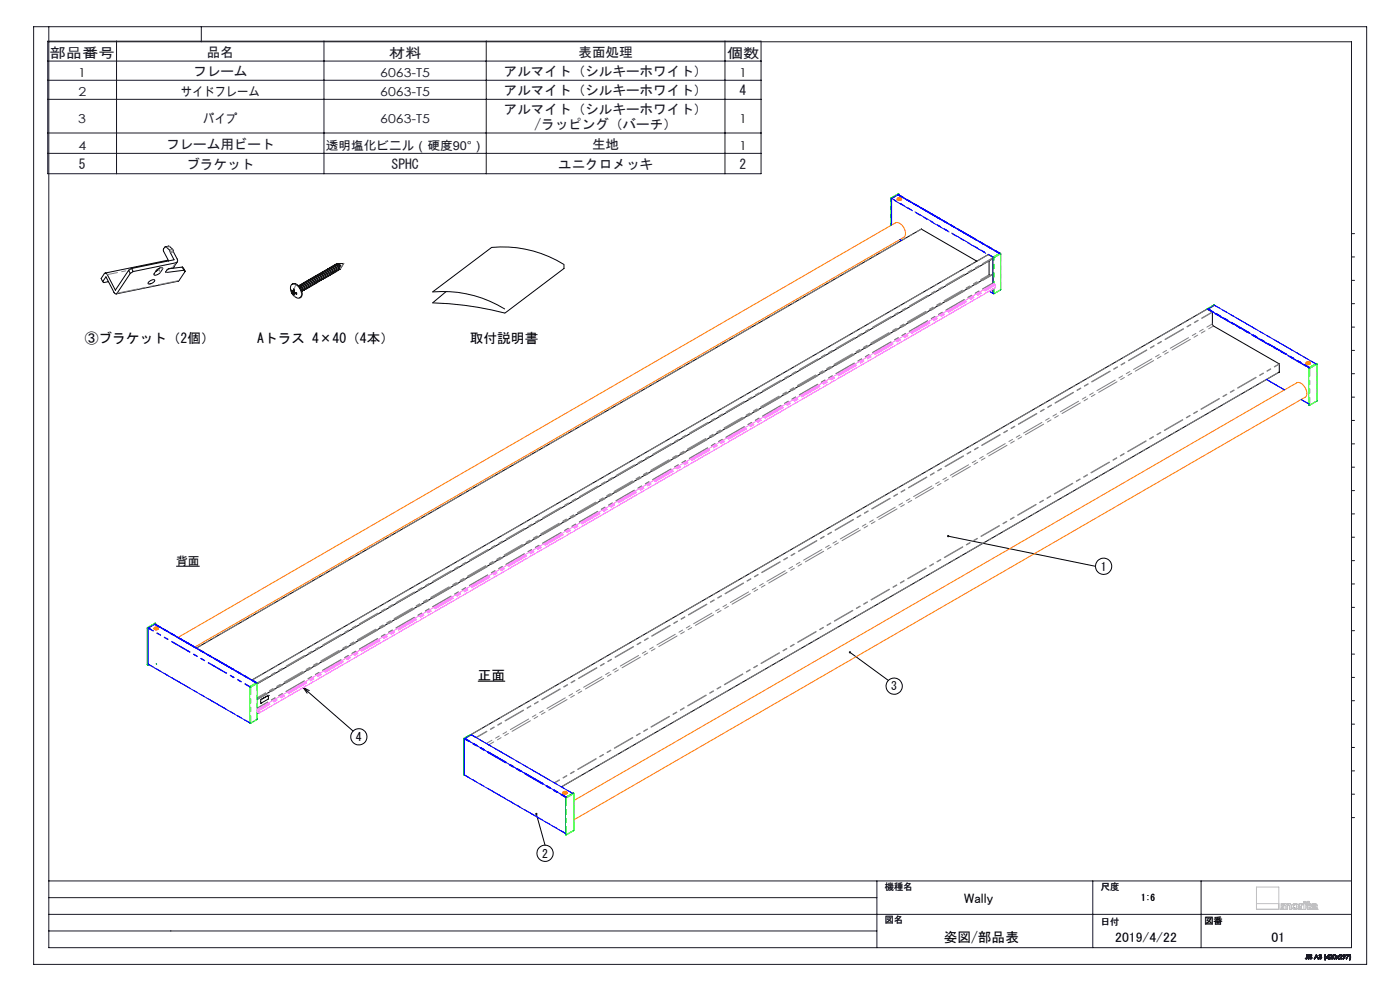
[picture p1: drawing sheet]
<svg xmlns="http://www.w3.org/2000/svg" width="420mm" height="297mm" viewBox="0 0 420 297" stroke-linecap="round" stroke-linejoin="round" font-family="sans-serif">
<g fill="none" stroke="#000" stroke-width=".3">
<path d="M49.6 74l1.1-.2 1.1 1 1.4 3-.1 .8-13.1 2.8M50.6 78.2l-.5-.2-18.6 3.8M50.6 78.2l-1.6-3.1v-.3l.6-.8 1.3 1 1.3 2.9-12.7 2.6M53.2 78.5l-1.2 1.6-1.6 .5-.7 1 5.5-.6M99.8 79.8a1.02 1.02 0 0 1 1.1 .3 1.02 1.02 0 0 1 0 1.2M99.9 79.8a1.01 1.01 0 0 1 1.3 .1 1.01 1.01 0 0 1 .2 1.2M100.3 79.5a1.02 1.02 0 0 1 1.2 .3 1.02 1.02 0 0 1 0 1.2M100.5 79.4a.73 .73 0 0 1 .7-.3 .73 .73 0 0 1 .6 .5M100.9 79.1h.7l.4 .4M101 79.2l.4-.2 .6 .5M101.3 79l1.8-.1-1 1.7M101.8 79.6l.3 1-.4 .2"/>
<path d="M102 79.5l.1 .6-.3-.5M293.1 78.3l-16.7-9.7-217.5 125.6M296.5 76.3l-220.9 127.5 1.6 .9v.2M296.5 76.3h.1M296.5 76.3l1.5 .9 .1 .2M296.7 78.2v4.2l.3 .2M298.1 77.4h.1M298 77.4l-220.8 127.5M30.8 84.4l.4 .3 1.3-.3M38.6 81l-4 6-2.5-4.8-.3-.3-.5 .1-1 1.5 .5 .9M38.6 81l.5 .9M39.1 81.9l-4.2 6.2-.6-.4-2.5-4.7-1 1.4"/>
<path d="M39.5 80.5l-.9 .5M39.5 80.5l.5 .9M40 81.4l-.9 .5M44.7 84.5a1.19 1.19 0 0 1 1.7-.4 1.61 1.61 0 0 1-2 .8zM47 81a1.24 1.24 0 0 1 1.8-.5l-.7 1.1a1.51 1.51 0 0 1-2 .7zM47.8 80.4l-.3 .5-.8 .5M51.7 80.3l.1 .1M54.7 80l.5 1M54.7 80l-4.2 .6M54.7 80l.9 1.3M55.2 81l.4 .3M55.6 81.3l-2.1 3-18.6 3.8"/>
<path d="M87.1 86.2a1.1 1.1 0 0 1 .8-1.1 1.1 1.1 0 0 1 1.3 .5 2.54 2.54 0 0 1 .7 3.7 2.84 2.84 0 0 1-2.8-3.1M87.5 87.3v-.3l.4 .4M87.5 87.3l.4 .4M87.6 85.2a2.32 2.32 0 0 1 2.9 2.1 1.48 1.48 0 0 1-.5 1.9M87.7 87.2l-.2 .1M87.9 87.4l.2-.8 .3 .2-.1 .8M87.9 87.7l.2 .6M88.1 87.3l.2 .1M88.3 87.9l.1 .6-.3-.2M88.3 87.6l.7 .2v.4l-.7-.3M88.3 87.6l-.4 .1M88.3 87.2l-.4 .2"/>
<path d="M88.3 88.2l-.2 .1M88.4 87.6v.2M88.6 87.7l-.3 .2M89.7 85.7a1.06 1.06 0 0 1 1.3-.1 1.06 1.06 0 0 1 .4 1.2l-.5 .2M90 86.2l.5 .9M90.1 85.3a1.04 1.04 0 0 1 1.2 .4 1.04 1.04 0 0 1 0 1.2M90.3 85.3a1 1 0 0 1 1.3 .1 1 1 0 0 1 .1 1.3h-.2M90.7 85a1.02 1.02 0 0 1 1.1 .4 1.02 1.02 0 0 1 .1 1.2M90.7 87.2a1.02 1.02 0 0 0 .1-1.2 1.02 1.02 0 0 0-1.2-.3 1.16 1.16 0 0 1 1 1.6h-.1M90.9 85a1.01 1.01 0 0 1 1.2 .1 1.01 1.01 0 0 1 .2 1.3h-.3M91.3 84.7a1.09 1.09 0 0 1 1.3 1.3M91.4 84.7a1.05 1.05 0 0 1 1.3 0 1.05 1.05 0 0 1 .4 1.1l-.5 .2"/>
<path d="M91.8 84.3a1.04 1.04 0 0 1 1.2 .4 1.04 1.04 0 0 1 0 1.2M92 84.3a1.04 1.04 0 0 1 1.3 0 1.04 1.04 0 0 1 .3 1.2l-.4 .2M92.6 86l-.2 .3M92.6 83.9v.1M92.7 83.9a1.04 1.04 0 0 1 1.2 .3 1.04 1.04 0 0 1 .1 1.2h-.3M92.7 84h-.3M92.7 84a1.01 1.01 0 0 1 1 .5 1.01 1.01 0 0 1-.1 1.1M93.1 83.7a1.05 1.05 0 0 1 1.3 0 1.05 1.05 0 0 1 .4 1.1l-.5 .3M93.3 83.7a.99 .99 0 0 1 .9 .5 .99 .99 0 0 1 0 1.1M93.3 83.6l-.3 .1M93.5 83.4a1.09 1.09 0 0 1 1.4 1.3M93.7 83.4a1.05 1.05 0 0 1 1.2 0 1.05 1.05 0 0 1 .4 1.1l-.4 .2"/>
<path d="M94.1 83a1.05 1.05 0 0 1 1.2 .4 1.05 1.05 0 0 1 0 1.2M94.3 83a1.04 1.04 0 0 1 1.2 0 1.04 1.04 0 0 1 .4 1.2l-.5 .2M94.7 82.7a1.04 1.04 0 0 1 1.1 .4 1.04 1.04 0 0 1 0 1.2M94.8 82.7a1.01 1.01 0 0 1 1.3 .1 1.01 1.01 0 0 1 .1 1.3h-.2M94.9 84.7l-.2 .2M95.2 82.4a1.03 1.03 0 0 1 1.2 .3 1.03 1.03 0 0 1 0 1.3M95.4 82.4a1.05 1.05 0 0 1 1.2 0 1.05 1.05 0 0 1 .4 1.1l-.4 .3M95.8 82.1a1.03 1.03 0 0 1 1.2 .3 1.03 1.03 0 0 1 0 1.2M96 82.1a1.05 1.05 0 0 1 1.2 0 1.05 1.05 0 0 1 .4 1.1l-.5 .2M96.3 81.7a1.04 1.04 0 0 1 1.2 .4 1.04 1.04 0 0 1 0 1.2M96.5 81.7a1.04 1.04 0 0 1 1.3 0 1.04 1.04 0 0 1 .3 1.2l-.4 .2M96.9 81.4a1.04 1.04 0 0 1 1.2 .4 1.04 1.04 0 0 1 0 1.2"/>
<path d="M97.1 81.4a1.03 1.03 0 0 1 1.2 .1 1.03 1.03 0 0 1 .2 1.3h-.3M97.6 81.1a1.05 1.05 0 0 1 1.3 0 1.05 1.05 0 0 1 .4 1.1l-.5 .3M97.8 81.1a.99 .99 0 0 1 1 .5 .99 .99 0 0 1-.1 1.1M97.8 81l-.3 .1M98 80.8a1.03 1.03 0 0 1 1.2 .3 1.03 1.03 0 0 1 0 1.2M98.2 80.7a1.01 1.01 0 0 1 1.3 .1 1.01 1.01 0 0 1 .2 1.3h-.3M98.6 80.4a1.04 1.04 0 0 1 1.2 .4 1.04 1.04 0 0 1 0 1.2M98.8 80.4a1 1 0 0 1 1.3 .1 1 1 0 0 1 .1 1.3h-.3M99.2 80.1a1.04 1.04 0 0 1 1.2 .4 1.04 1.04 0 0 1 0 1.2M99.3 80.1a1.02 1.02 0 0 1 1.3 .1 1.02 1.02 0 0 1 .2 1.3h-.3M101.4 81.1l-.3 .1M102.1 80.6h.1"/>
<path d="M102.1 80.6l-.1 .1M133.8 87.4l-4 3.4a96.4 96.4 0 0 1 21.7 3l17.7-13.3v-1.2a34.8 34.8 0 0 0-21.7-5.1l-17.7 13.3a35.5 35.5 0 0 1 21.7 5.1M297.7 82.2h.1M297.7 82.2l-220.5 127.3M297.8 82.2l.1 2.6 .3 .3M297.8 82.2h.1M52.9 169.7h7M284.4 160.7l44.2 9M255 195.5l11.5 8.4M77.2 204.9h.1M77.2 212.4l.1 .4M77.2 212.8l.1 .1"/>
<path d="M77.2 213h.1M77.2 213.5l.3 .2M77.2 213.1l.3 .5M77.3 212.9h.1M77.3 212.8v.1M77.5 213.6h.1M77.5 213.7h.1M77.5 213.6v.1M77.6 213.6l-.1 .1M78.2 210.7h.1M80.4 208.5v1l-2.2 1.2M80.4 208.5l-2.2 1.2v1"/>
<path d="M80.5 208.4h.1M80.5 208.4l-.1 .1M90.9 206.1l15 13M90.9 206.1l1.9 .9M90.9 206.1l1.2 1.6M143.3 204.2h8.3M141.3 220.2h.1M141.3 220.2l220.8-127.6 1.6 1v3.6l.4 .5 19.7 11.4v2.4l-215.4 124.3M141.3 220.2l1.5 .8M160.9 243.9l2.6 9.4M388.1 272h.1"/>
<circle cx="331.1" cy="169.7" r="2.45"/>
<circle cx="268.3" cy="205.7" r="2.44"/>
<circle cx="107.7" cy="220.8" r="2.42"/>
<circle cx="163.5" cy="255.7" r="2.44"/>
</g>
<g fill="none" stroke="#191924" stroke-width=".3">
<path d="M10.1 8h399.9v281h-399.9zM14.3 12.3h214v39.8h-214zM14.3 18.3h214M14.6 8v276h390.8v-271.5h-390.8M35 12.3v39.8M60.4 8v4.5M97.2 12.3v39.8M145.9 12.3v39.8M217.5 12.3v39.8M14.3 24.1h214M14.3 29.8h214M14.3 39.9h214"/>
<path d="M14.3 46h214M405.4 70h1M405.4 77h1M405.4 84h1M405.4 91h1M405.4 98h1M405.4 105h1M405.4 112h1M405.4 119h1M405.4 126h1M405.4 133h1M405.4 140h1"/>
<path d="M405.4 147h1M405.4 154h1M405.4 161h1M405.4 168h1M405.4 175h1M405.4 182h1M405.4 189h1M405.4 196h1M405.4 203h1M405.4 210h1M405.4 217h1M405.4 224h1"/>
<path d="M405.4 231h1M405.4 238h1M405.4 245h1M14.6 279h248.5M14.6 274h390.8M14.6 269h248.5M14.6 264h390.8M263.1 264v20M327.8 264v20M360.3 264v20M391.7 287.2l-.1 .1M392.1 286.9l-.2 .4-.2-.1"/>
<path d="M392.1 286.9l-.1 .4-.3-.1M392.1 286.9v-.8l.1 .8M392.2 286.9v.4h-.6M392.2 286.9l-.2 .5-.4-.1M392.5 286.1l.2 1.3zM392.9 287.1h-.1M393.5 286.4l-.4-.1 .5 .9-.4 .2-.4-.3M393.5 286.4l-.4-.2 .1 .4a.41 .41 0 0 1 .3 .6 .41 .41 0 0 1-.7-.1M393.6 286.3l-.5-.2-.2 .2 .6 .8-.4 .2-.2-.2M393.6 286.3l-.6-.1-.1 .3 .6 .6-.3 .2-.3-.2M393.6 286.3l-.1 .1M394.9 286.1l.6 1.3-.3-.5h-.6l-.3 .5z"/>
<path d="M394.9 286.4l.2 .4h-.4zM395.6 287h.2M395.7 286.4l.5-.3 .3 .8-.4 .5-.4-.1-.1-.3M395.7 286.4l.3-.3a.32 .32 0 0 1 .4 .1 .32 .32 0 0 1-.1 .5 .42 .42 0 0 1 0 .7 .42 .42 0 0 1-.7-.4M395.7 286.4h.1M395.8 286.4l.3-.2 .2 .1-.3 .3M395.8 286.4l.2-.2 .3 .1-.3 .3M396 286.7l.3 .1v.4l-.3 .1-.2-.3M396 286.7h.1a.3 .3 0 0 1 .3 .4 .3 .3 0 0 1-.3 .2 .3 .3 0 0 1-.3-.3M396 286.6v.1M397.5 287.7h.1M397.5 286.1l-.2 .7 .2 .9"/>
<path d="M397.5 286.1l-.2 .6 .2 1M397.5 286.1h.2M397.7 286.1l-.2 .6 .1 1M398.5 286.4v.5h-.4zM398.6 286.1h.1M398.6 286.1l.1 1-.2 .3v-.3h-.7zM398.9 286.5l.2-.4 .5 .1 .1 .3-.2 .4M398.9 286.5a.42 .42 0 0 1 .6-.3 .42 .42 0 0 1 0 .7M398.9 286.5h.1M399 286.5l.2-.3h.3l.1 .3-.3 .3M399 286.5a.3 .3 0 0 1 .4-.3 .3 .3 0 0 1 .1 .5l-.2 .1M399.3 286.8l-.4 .6h.8l-.6-.1 .4-.4"/>
<path d="M400 286.2h.6v1.1a.61 .61 0 0 1-.8-.3 .61 .61 0 0 1 .2-.8zM401.8 286.5l.2-.4 .5 .1 .1 .3-.2 .4M401.8 286.5a.43 .43 0 0 1 .6-.4 .43 .43 0 0 1 0 .8M401.8 286.5h.1M401.9 286.5l.2-.3h.3l.1 .3-.3 .3M401.9 286.5a.29 .29 0 0 1 .4-.3 .29 .29 0 0 1 .1 .5l-.2 .1M402.2 286.8l-.5 .6M402.4 286.9l-.4 .4 .6 .1h-1.1l-.3-.4-.4 .4 .4-.5-.4-.4 .4 .3 .5-.3-.4 .4 .4 .5M403 286.3h.4v.4h-.4zM403.3 286.8l-.5-.3 .4-.4 .4 .2-.1 .5M403.3 286.8a.39 .39 0 0 1-.4-.5 .39 .39 0 0 1 .6-.2 .39 .39 0 0 1 0 .6v.1M403.3 286.8l-.3 .6 .5-.6"/>
<path d="M403.9 286.1h.8l-.7 1.3 .5-1.2zM404.8 287.7h.2M404.9 286.1l.1 1-.2 .6M404.9 286.1h.1M405 286.1l.2 1.1-.2 .5M405 286.1l.2 1-.2 .6"/>
<circle cx="400.3" cy="286.8" r=".46"/>
</g>
<g fill="none" stroke="#c0c0c0" stroke-width=".3">
<path d="M376.9 270.8h6.7M376.9 265.8h6.7v6.7h-6.7zM384.4 272.6h.1M384.4 272.6v-1.8h.5v.2l.3-.2h.5l.3 .3 .6-.3a.56 .56 0 0 1 .7 .6v1.2h-.5v-1.1l-.2-.3-.4 .2-.1 1.2h-.5l-.1-1.3-.4-.1-.2 .2v1.2M384.4 272.6h.4M384.8 272.6h.1M384.9 272.5h.1M384.9 272.5l-.1 .1M387.7 271.1a1.02 1.02 0 0 1 1.4-.2 1.02 1.02 0 0 1 .3 1.3 1.02 1.02 0 0 1-1.4 .3 1.02 1.02 0 0 1-.3-1.4zM389.7 272.6v-1.8h.6v.2l.7-.2v.3l-.6 .3-.1 1.2M389.7 272.6h.6M389.8 272.6h.1"/>
<path d="M390.3 272.5h.1M391.2 270.8h.5v1.8h-.5zM391.9 271.2h.1M391.9 271.1h.1M391.9 271.2v-.4h.2v-.6h.6v.6h.4v.4h-.4v1h.4v.4l-.8-.1-.2-1.3M391.9 271.2h.2M392.1 271.2h.1M393.6 270.9l.9-.1 .5 .3 .2 1.4-.6-.1a.74 .74 0 0 1-.9 .2 .74 .74 0 0 1-.4-.9l1.3-.4-.4-.2-.4 .3h-.5zM393.8 272.2h.1M394.6 271.9h.1M394.6 271.9l-.3 .3h-.5M394.6 271.9v-.3l-.6 .2-.3 .2 .1 .2"/>
<path d="M395.2 272.5h.1"/>
<circle cx="388.6" cy="271.7" r=".55"/>
<circle cx="391.5" cy="270.4" r=".28"/>
</g>
<path d="M254.7 195.3a.34 .34 0 0 0 .2 .5 .34 .34 0 0 0 .4-.3 .34 .34 0 0 0-.5-.3l-.1 .1 .3 .2zM284.2 160.4l-.1 .2 .3 .1-.3-.1a.34 .34 0 0 0 .4 .4 .34 .34 0 0 0 .2-.5 .34 .34 0 0 0-.5-.1zM160.6 243.8a.33 .33 0 0 0 .2 .5 .33 .33 0 0 0 .4-.3 .33 .33 0 0 0-.4-.4l.1 .3-.1-.3z" fill="#000"/>
<path d="M166.4 234.6l217.4-125.5" fill="none" stroke="#808080" stroke-width=".3" stroke-dasharray="6.3 1.3 1.3 1.3 1.3 1.3" stroke-dashoffset="4.7"/>
<path d="M276.4 68.6l-217.4 125.6M146.6 223.2l217.5-125.5M166.3 234.6l217.5-125.6" fill="none" stroke="#808080" stroke-width=".3" stroke-dasharray="6.3 1.3 1.3 1.3 1.3 1.3" stroke-dashoffset="4.6"/>
<path d="M168.4 235.8l215.4-124.3" fill="none" stroke="#808080" stroke-width=".3" stroke-dasharray="6.3 1.3 1.3 1.3 1.3 1.3" stroke-dashoffset="-.5"/>
<path d="M296.5 76.3l-220.8 127.5M298 77.2l-220.8 127.4M298.1 77.3l-220.9 127.4M298.1 77.4l-220.9 127.5M298.1 85l-220.8 127.5M141.3 220.1l220.9-127.5M142.8 221l220.9-127.5M142.9 221.1l220.8-127.5" fill="none" stroke="#808080" stroke-width=".3" stroke-dasharray="6.3 1.3 1.3 1.3 1.3 1.3" stroke-dashoffset="2.7"/>
<path d="M145.9 222.8l217.8-125.7" fill="none" stroke="#808080" stroke-width=".3" stroke-dasharray="6.3 1.3 1.3 1.3 1.3 1.3" stroke-dashoffset="4.4"/>
<g fill="none" stroke="#f00" stroke-width=".3">
<path d="M269.2 59.7a.73 .73 0 0 0 1.3 0M269.2 59.4a.69 .69 0 0 1 .7-.2 .69 .69 0 0 1 .5 .6 .68 .68 0 0 1-.7 .2 .68 .68 0 0 1-.5-.6zM269.3 59.4a.47 .47 0 0 1 .7-.3 .47 .47 0 0 1 .2 .7 .5 .5 0 0 1-.6 .1 .5 .5 0 0 1-.3-.5zM269.6 59.5l.2 .1zM269.8 59.5h.1M269.8 59.5l.1 .2M269.8 59.4v.1M269.8 59.4l.1 .1M269.8 59.4l.1 .3M269.9 59.5v.2M269.9 59.7h.1M269.9 59.6v.1"/>
<path d="M270.1 59.5h.1M270.1 59.5h-.2M270.1 59.5l-.2 .1M391.8 108.8a.71 .71 0 0 0 .6 .5 .71 .71 0 0 0 .7-.4M391.9 108.7a.64 .64 0 0 1 .7-.3 .64 .64 0 0 1 .4 .6 .65 .65 0 0 1-.7 .3 .65 .65 0 0 1-.4-.6zM391.9 108.7a.51 .51 0 0 1 .7-.3 .51 .51 0 0 1 .3 .6 .58 .58 0 0 1-1-.3zM392.2 108.7v.1M392.2 108.8h.2M392.2 108.7h.2M392.4 108.8v.1M392.4 108.9h.1M392.4 108.7v.2"/>
<path d="M392.4 108.8h.1M392.5 108.8l-.1 .1M392.5 108.6v.2M392.5 108.6l-.1 .1M392.5 108.8h.1M392.5 108.8h.2h-.2M393.1 108.8v.1M46.2 188.3a.71 .71 0 0 0 .6 .5 .71 .71 0 0 0 .7-.5M46.4 188a.65 .65 0 0 1 .7-.1 .65 .65 0 0 1 .3 .6 .64 .64 0 0 1-.7 .3 .64 .64 0 0 1-.4-.7zM46.4 188.1a.48 .48 0 0 1 .6-.2 .48 .48 0 0 1 .3 .6 .48 .48 0 0 1-.6 .1 .48 .48 0 0 1-.3-.5zM46.6 188.2h.2M46.6 188.2l.2 .1"/>
<path d="M46.6 188.2v.1M46.8 188.3v.1M46.8 188.2v.2M46.8 188.3h.1M46.8 188.1v.2M46.8 188.1l.1 .1M46.8 188.1v.1M46.9 188.2l.2 .1h-.3M46.9 188.2v.1M168.8 237.6a.71 .71 0 0 0 .7 .4 .71 .71 0 0 0 .6-.4M168.9 237.4a.66 .66 0 0 1 .7-.3 .66 .66 0 0 1 .5 .6 .66 .66 0 0 1-.7 .3 .66 .66 0 0 1-.5-.6zM169 237.3a.47 .47 0 0 1 .6-.2 .47 .47 0 0 1 .3 .6 .5 .5 0 0 1-.6 .1 .5 .5 0 0 1-.3-.5z"/>
<path d="M169.4 237.5h-.2l.2 .1M169.4 237.5v.1M169.4 237.6h.2M169.5 237.5v.1M169.5 237.5h-.1M169.5 237.3v.2M169.5 237.3l-.1 .2M169.5 237.6h.1M169.5 237.5h.3h-.3M169.5 237.5l.1 .1"/>
</g>
<path d="M269.2 59.7l.1-.1M269.2 59.7h.1M270.4 59.5h.1M392.3 109.2v.1M392.4 109.1l-.1 .1M392.6 108.4v.1M46.7 188.7l.1-.1M46.7 188.8v-.1M47 187.9h.1M168.8 237.6v.1M169 237.5l-.2 .1M170.2 237.5l-.2-.1" fill="none" stroke="#f00" stroke-width=".3" stroke-dasharray="6.3 1.3 1.3 1.3 1.3 1.3"/>
<path d="M53.4 191l215.2-124.2a3 3 0 0 1 3 3.6l-.5 .7-212.6 122.8M172.2 239.9l216.8-125.2a2.7 2.7 0 0 1 3 2.6 1.47 1.47 0 0 1-.5 1.8l-219.3 126.6" fill="none" stroke="#ff8000" stroke-width=".3"/>
<g fill="none" stroke="#0f0" stroke-width=".3">
<path d="M269.7 58.4l-.2-.3-2.3 1.3v8.3M297.9 77.5v7.4M300.1 75.9l.1 .2M300.1 75.9h-.2l-2 1.2M300.2 76.1v10.7M297.9 86.6v1.3l.2 .1M298.1 88h.1M300.1 86.9l-1.9 1.1M300.2 86.8l-.1 .1M362.1 92.6h.1M362.1 92.6v.1M362.2 92.5l-.1 .1"/>
<path d="M362.2 92.5v.2M364.1 91.4l-1.9 1.1M364.1 91.4h.1M364.1 91.4h.2M364.3 91.4l.1 .1M364.4 91.5l-2.1 1.2M392.7 110.2l2.2-1.3 .2 .1v11.1l-2.3 1.4-.2-.1zM46.7 187.1l-.2-.3-2.3 1.4v11h.5M46.9 198.9v.1M46.9 199h.1M47 199v.1M74.9 216.6v.1"/>
<path d="M74.9 216.7l.1 .1M75 216.7h.2zM75 205.9l.2 .1zM77.1 204.7l.1 .1M77.1 215.6l-1.9 1.2M77.1 204.7l-.2-.1-2 1.2v10.8M77.1 204.7l.1 .2M77.2 204.8v10.7M77.2 215.5l-.1 .1M77.2 204.8v.1M139.1 221.4v10.7M139.1 232.1l.1 .1"/>
<path d="M139.1 221.4h.1M139.1 232.1h.1M139.1 232.2h.1M139.2 232.2l.1 .1M139.3 232.3h.1M141.1 220.2l-1.9 1.1M141.1 220.2h.2M141.3 220.2h.1l-2.1 1.3v10.8M169.7 239l2.2-1.3h.3v11.2l-2.3 1.3h-.2z"/>
<circle cx="298.2" cy="77.2" r=".1"/>
</g>
<g fill="none" stroke="#0f0" stroke-width=".3" stroke-dasharray="6.3 1.3 1.3 1.3 1.3 1.3">
<path d="M267.2 59.5h.1M267.2 59.5h.2M267.2 59.3h.1M267.3 59.3l.1 .2M267.3 59.3l-.1 .2M267.5 59.5h-.1M269.5 58.4h-.1M269.5 58.1l-2.2 1.2M269.5 58.1h-.1M269.6 58.1h-.1M269.6 58.3h.1M269.6 58.3l-.1-.2"/>
<path d="M269.6 58.4v-.1M269.6 58.3l.1-.1M298.1 77.2h.1M298.2 77.1l-.2-.1M299.9 75.9h.2M300.1 75.9l-1.9 1.2M300.2 76.1l-2 1.1M297.9 87.9l.2 .1M298.1 86.5v1.5M298.2 86.4v1.6M300.2 86.8l-2 1.2M362.3 92.5l.1 .1"/>
<path d="M364.2 91.4l-1.9 1.1M364.2 91.4l.2 .1M392.6 110.3l.1 .1M392.7 110.4h.2M392.7 110.4l.1-.2M392.7 110.2h.1M392.8 110.2l.1 .2M392.8 110.2l2.2-1.3M395 108.9h-.1M395 108.9h.1M395.1 109.1l-.1-.2M395.1 109.1l-2.2 1.3"/>
<path d="M395.1 109.1h.1M392.6 121.3l.1 .1M392.7 121.4h.2M392.7 121.5v-.1M392.9 121.5v-.1M392.9 121.4l2.2-1.3M395.1 120.1h.1M395.1 120.1v.1M44.2 188.2v.1M44.2 199.2v.1M44.2 188.3h.3M44.2 199.3h.3"/>
<path d="M44.2 199.3h.1M44.3 188.1h.1M44.4 188.1l.1 .2M44.4 188.1l-.2 .2M44.4 199.3h.1M44.5 199.3l.1-.1M44.5 188.2v.1M46.5 187.1h.1M46.6 186.8l-2.2 1.3M46.6 186.8h-.1M46.6 186.8h.1M46.7 187h-.1"/>
<path d="M46.7 187l-.1-.2M46.7 187.1v-.1M46.7 187v-.1M46.9 198.9h.1M74.9 216.6l.1 .1M75 206l-.1-.1M75.1 205.8l-.1-.1M75.1 205.8l2-1.1M75.2 206l2-1.2M75.2 216.7l2-1.1M77.1 204.7l-.2-.1M139.2 232.2h.1"/>
<path d="M139.3 221.3l1.9-1.2M139.3 221.5l-.1-.1M139.4 221.3h-.1M141.2 220.1l.1 .1M169.7 239.1h.1M169.7 239.1h.2M169.7 239.1l.1-.2M169.7 238.9h.1M169.8 238.9l.1 .2M169.8 238.9l2.2-1.2M172 237.7h-.1M172 237.7h.1"/>
<path d="M172.1 237.9l-.1-.2M172.1 237.9l-2.2 1.2M172.1 237.9l.1-.1M169.7 250v.1M169.7 250.1h.2M169.7 250.2v-.1M169.9 250.2v-.1M169.9 250.1l2.2-1.3M172.1 248.8h.1M172.1 248.8v.1"/>
</g>
<path d="M300.2 76.1v10.7M75 216.7v-10.7M75.2 216.7v-10.7M77.2 215.6v-10.8M139.2 221.4v10.8" fill="none" stroke="#0f0" stroke-width=".3" stroke-dasharray="6.3 1.3 1.3 1.3 1.3 1.3" stroke-dashoffset="4.2"/>
<path d="M392.9 110.4v11M392.7 121.4v-11M395.1 120.1v-11M44.2 188.3v11M44.5 188.3v11M169.9 239.1v11M169.7 250.1v-11M172.1 248.8v-10.9" fill="none" stroke="#0f0" stroke-width=".3" stroke-dasharray="6.3 1.3 1.3 1.3 1.3 1.3" stroke-dashoffset="4"/>
<g fill="none" stroke="#00f" stroke-width=".3">
<path d="M269.4 58.4l-1.9 1.1v8M269.4 58.4h.1M269.4 58.4l30.4 17.5M269.5 58.4v.1M269.5 58.3v.1M269.5 58.3h.1M269.6 58.3l30.3 17.6M269.9 71.8l.5 .3M297.9 77.5v7.3M297.9 77v.1M297.9 86.6v1.3l-1.1-.6M362.4 92.7h-.1"/>
<path d="M362.4 92.7h.1M362.4 92.7l30.3 17.5M364.3 91.5l-1.9 1.2M364.3 91.5h.1M364.4 91.5l30.4 17.5M379.9 113.7l5.4 3.2M390.3 119.8l2.3 1.3M46.4 187.1l-1.9 1.2v10.8l30.4 17.5M46.4 187.1h.1M46.5 187.1l30.3 17.6M46.6 187.1l-.1 .1M46.6 187.1h.1"/>
<path d="M46.6 187.1l30.4 17.5M77 204.6h.1M139.4 221.4l-.1 10.9 30.4 17.5M139.4 221.4h.1M139.4 221.4l30.4 17.5M139.5 221.4l1.9-1.2 30.4 17.6M139.5 221.4h.1"/>
</g>
<g fill="none" stroke="#00f" stroke-width=".3" stroke-dasharray="6.3 1.3 1.3 1.3 1.3 1.3" stroke-dashoffset="4.7">
<path d="M269.4 58.4l30.4 17.5M269.5 58.4l30.3 17.5M298 77l-30.5-17.5M299.9 75.9l-30.4-17.6M299.9 75.9l-30.3-17.6M362.4 92.7l30.3 17.5M362.4 92.6l30.4 17.6M364.4 91.5l30.3 17.5M392.8 110.2l-30.3-17.6M392.9 110.1l-30.4-17.5M44.5 188.3l30.4 17.5M46.4 187.1l30.4 17.6"/>
<path d="M46.5 187.1l30.4 17.5M74.9 216.6l-30.4-17.5M75 205.7l-30.4-17.5M76.9 204.6l-30.3-17.5M77 204.6l-30.4-17.6M139.3 221.5l30.4 17.5M139.4 221.4l30.4 17.5M141.4 220.2l30.4 17.6M169.8 238.9l-30.3-17.5M169.9 238.8l-30.4-17.5M169.7 249.7l-30.4-17.5"/>
</g>
<path d="M267.5 59.6l29 16.7M363.7 93.6l28.9 16.7" fill="none" stroke="#00f" stroke-width=".3" stroke-dasharray="6.3 1.3 1.3 1.3 1.3 1.3" stroke-dashoffset="-.8"/>
<path d="M270.5 72.1l-.5-.3M297.9 87.9l-1.1-.6M385.4 116.8l-5.4-3.1M392.6 121l-2.2-1.3" fill="none" stroke="#00f" stroke-width=".3" stroke-dasharray="6.3 1.3 1.3 1.3 1.3 1.3"/>
<g fill="none" stroke="#808080" stroke-width=".3" stroke-dasharray="6.3 1.3 1.3 1.3 1.3 1.3">
<path d="M50.9 73.9l-.9 .2M51.1 75.7l1-.2M51.8 74.7l-1 .2M52 75.2l-1 .2M103.1 78.9l-.9 1.4M35.1 87.9l18.6-3.8M48.1 81.6l-.5-.9M48.8 80.7l-.3-.5M49.9 81.6l-.1-.2M51.7 80.3l1-1.5M88.2 88.4l.6 .7M88.8 85.3l-.6 1.4"/>
<path d="M90.7 88.1l-.2 .1M102.1 80.6l.1-.3M102.2 80.3l-.1-.3M102.2 80.3h-.1M77.2 213h.1M77.3 213.1h.1M77.5 213.6h.1M77.6 213.6l-.1 .1M78.2 209.8v.1M78.2 210.7h.1M78.3 209.6h.1M80.4 208.4h.1"/>
</g>
<path d="M296.7 82.3l-219.5 126.8M296.9 82.5l-219.7 126.8" fill="none" stroke="#808080" stroke-width=".3" stroke-dasharray="6.3 1.3 1.3 1.3 1.3 1.3" stroke-dashoffset="3.4"/>
<path d="M297.8 82.2l-220.6 127.3M297.9 82.3l-220.7 127.4M297.9 84.8l-220.7 127.4M297.9 84.8l-220.7 127.5" fill="none" stroke="#808080" stroke-width=".3" stroke-dasharray="6.3 1.3 1.3 1.3 1.3 1.3" stroke-dashoffset="2.8"/>
<path d="M298.1 77.4v7.5" fill="none" stroke="#0f0" stroke-width=".3" stroke-dasharray="6.3 1.3 1.3 1.3 1.3 1.3" stroke-dashoffset="5.7"/>
<path d="M267.4 59.5v8M298.2 77.2v7.8" fill="none" stroke="#0f0" stroke-width=".3" stroke-dasharray="6.3 1.3 1.3 1.3 1.3 1.3" stroke-dashoffset="5.6"/>
<path d="M267.2 59.5v8.1" fill="none" stroke="#0f0" stroke-width=".3" stroke-dasharray="6.3 1.3 1.3 1.3 1.3 1.3" stroke-dashoffset="5.5"/>
<path d="M298.2 85.1h.1M298.2 85.1l-220.9 127.4M298.2 85.1l.5 .3-.1 .8-220.8 127.5M77.2 212.9h.1M77.3 212.9h.1M77.3 212.6l.5 .2v.9l-.5-.2-.1-.5M77.3 212.6v.3" fill="none" stroke="#ff80ff" stroke-width=".3"/>
<path d="M298.2 85l-220.8 127.5M298.6 85.2l-220.9 127.5M298.7 85.4l-220.9 127.5M298.7 86.1l-220.9 127.5" fill="none" stroke="#ff80ff" stroke-width=".3" stroke-dasharray="6.3 1.3 1.3 1.3 1.3 1.3" stroke-dashoffset="2.7"/>
<path d="M77.2 212.8h.1M77.3 212.9h.1" fill="none" stroke="#ff80ff" stroke-width=".3" stroke-dasharray="6.3 1.3 1.3 1.3 1.3 1.3"/>
<path d="M32.2 82.3l6.4-1.3" fill="none" stroke="#808080" stroke-width=".3" stroke-dasharray="6.3 1.3 1.3 1.3 1.3 1.3" stroke-dashoffset="3.3"/>
<g font-size="4.1" fill="#191924">
<text x="14.9" y="17.4">部品番号</text>
<text x="62" y="17">品名</text>
<text x="116.6" y="17.4">材料</text>
<text x="173.6" y="17">表面処理</text>
<text x="218" y="17.4">個数</text>
<text x="58" y="22.9">フレーム</text>
<text x="151.1" y="22.9">アルマイト（シルキーホワイト）</text>
<text x="151.1" y="28.6">アルマイト（シルキーホワイト）</text>
<text x="221.9" y="28.6">4</text>
<text x="151.1" y="34.3">アルマイト（シルキーホワイト）</text>
<text x="160.3" y="38.8">/ラッピング（バーチ）</text>
<text x="49.8" y="44.6">フレーム用ビート</text>
<text x="177.6" y="44.6">生地</text>
<text x="23.7" y="50.7">5</text>
<text x="55.9" y="50.7">ブラケット</text>
<text x="117.5" y="50.7">SPHC</text>
<text x="167.4" y="50.7">ユニクロメッキ</text>
<text x="221.9" y="50.7">2</text>
</g>
<g font-size="4.1">
<text x="25.4" y="102.7">③ブラケット（2個）</text>
<text x="77.2" y="102.8">Aトラス 4×40（4本）</text>
<text x="141" y="102.8">取付説明書</text>
<text x="143.3" y="203.9">正面</text>
<text x="289.3" y="270.7">Wally</text>
<text x="283.1" y="282.4">姿図/部品表</text>
<text x="334.6" y="282.4">2019/4/22</text>
<text x="381.4" y="282.4">01</text>
</g>
<g font-size="3.7" fill="#191924">
<text x="23.5" y="23.1">1</text>
<text x="114.1" y="23.1">6063-T5</text>
<text x="221.7" y="23.1">1</text>
<text x="23.5" y="28.8">2</text>
<text x="54.2" y="28.8">サイドフレーム</text>
<text x="114.1" y="28.8">6063-T5</text>
<text x="23.5" y="36.7">3</text>
<text x="61" y="36.7">パイプ</text>
<text x="114.1" y="36.7">6063-T5</text>
<text x="221.7" y="36.7">1</text>
<text x="23.5" y="44.8">4</text>
<text x="97.7" y="44.8">透明塩化ビニル（硬度90°）</text>
<text x="221.7" y="44.8">1</text>
</g>
<g font-size="3.5">
<text x="52.9" y="169.5">背面</text>
<text x="330.2" y="171">1</text>
<text x="267.4" y="206.9">3</text>
<text x="106.8" y="222.1">4</text>
<text x="162.6" y="257">2</text>
</g>
<g font-size="2.8" fill="#191924">
<text x="265.5" y="266.8">機種名</text>
<text x="330.3" y="266.6">尺度</text>
<text x="265.5" y="276.8">図名</text>
<text x="330.3" y="277.3">日付</text>
</g>
<g font-size="2.8">
<text x="342.4" y="270.1">1:6</text>
<text x="361.3" y="276.9">図番</text>
</g>
</svg>
